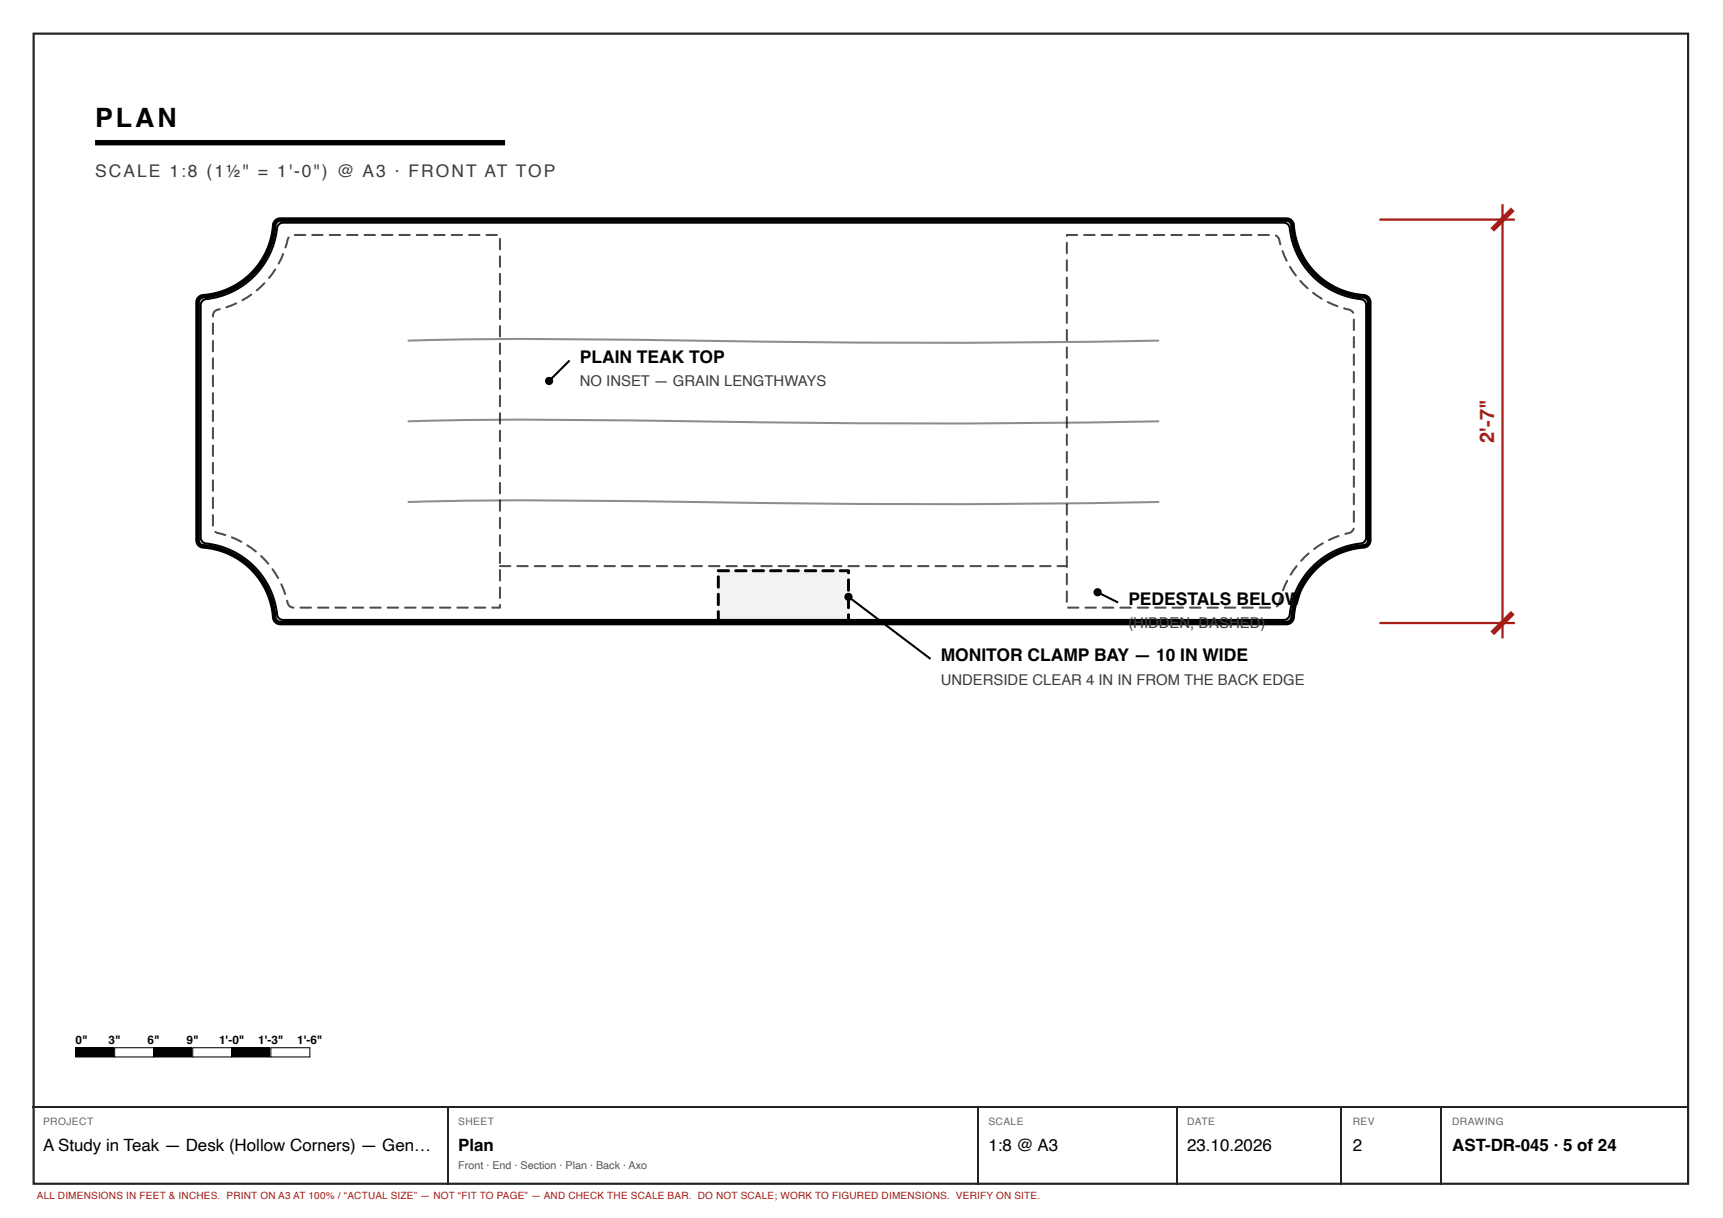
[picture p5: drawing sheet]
<svg xmlns="http://www.w3.org/2000/svg" width="420mm" height="297mm" viewBox="0 0 420 297" stroke-linecap="round" stroke-linejoin="round" font-family="sans-serif">
<path d="M8.2 8.2h403.5v280.5h-403.5z" fill="none" stroke="#222" stroke-width=".53"/>
<path d="M23.2 34.8h100" fill="none" stroke="#000" stroke-width="1.3" stroke-linecap="butt"/>
<path d="M48.6 72.7a2.69 2.69 0 0 1 2.2-.6 19 19 0 0 0 16.2-17.7l.7-.7 .7-.1h245.3l.9 .2a2.02 2.02 0 0 1 .7 2 19 19 0 0 0 17.8 16.6l.5 .5 .3 .8v58l-.3 .9a2.02 2.02 0 0 1-1.9 .7 19 19 0 0 0-16.6 17.8l-.6 .6-.8 .2h-245.3l-.9-.3a2.02 2.02 0 0 1-.7-1.9 19 19 0 0 0-17.8-16.6l-.5-.5-.3-.9v-58z" fill="none" stroke="#000" stroke-width="1.1"/>
<path d="M68.1 54.7l1-.4h244l.8 .3a2.55 2.55 0 0 1 .8 2.3 19.8 19.8 0 0 0 17.7 16.2l.5 .5 .3 .8v56.6l-.3 .9a2.55 2.55 0 0 1-2.3 .8 19.8 19.8 0 0 0-16.2 17.7l-.5 .5-.8 .3h-244l-.9-.3a2.55 2.55 0 0 1-.8-2.3 19.8 19.8 0 0 0-17.6-16.2l-.6-.5-.3-.9v-56.6l.3-.8a2.55 2.55 0 0 1 2.3-.8 19.8 19.8 0 0 0 16.2-17.7zM99.6 83.1a1777.9 1777.9 0 0 1 82.6 .2l7.4 .1a2874.2 2874.2 0 0 0 92.9-.3M138.9 87.9l-5 5M99.6 102.7a1777.9 1777.9 0 0 1 82.6 .2l7.4 .1a2874.2 2874.2 0 0 0 92.9-.3M99.6 122.4a1777.9 1777.9 0 0 1 82.6 .2l7.4 .1a2874.2 2874.2 0 0 0 92.9-.3M206.9 145.5l20 15.2M267.7 144.4l5 2.5" fill="none" stroke="#000" stroke-width=".5"/>
<g fill="#000">
<path d="M18.4 255.5h9.6v2.2h-9.6z"/>
<path d="M264.3 57.1h2.6a.25 .25 0 0 1 .3 .2 .25 .25 0 0 1-.3 .3h-2.5l-.2-.2zM268.5 57.1h2.7a.25 .25 0 0 1 .2 .2 .25 .25 0 0 1-.2 .3h-2.5l-.3-.2zM272.8 57.1h2.6a.25 .25 0 0 1 .3 .2 .25 .25 0 0 1-.3 .3h-2.5l-.2-.2zM277 57.1h2.7a.25 .25 0 0 1 .2 .2 .25 .25 0 0 1-.2 .3h-2.5l-.3-.2zM281.3 57.1h2.6a.25 .25 0 0 1 .3 .2 .25 .25 0 0 1-.3 .3h-2.5l-.2-.2zM285.5 57.1h2.7a.25 .25 0 0 1 .2 .2 .25 .25 0 0 1-.2 .3h-2.5l-.3-.2zM289.8 57.1h2.6a.25 .25 0 0 1 .3 .2 .25 .25 0 0 1-.3 .3h-2.5l-.2-.2zM294 57.1h2.7a.25 .25 0 0 1 .2 .2 .25 .25 0 0 1-.2 .3h-2.5l-.3-.2zM298.3 57.1h2.6a.25 .25 0 0 1 .3 .2 .25 .25 0 0 1-.3 .3h-2.5l-.2-.2zM302.5 57.1h2.7a.25 .25 0 0 1 .2 .2 .25 .25 0 0 1-.2 .3h-2.5l-.3-.2zM306.8 57.1h2.6a.25 .25 0 0 1 .3 .2 .25 .25 0 0 1-.3 .3h-2.5l-.2-.2zM311 57.3a1.45 1.45 0 0 1 1.3 1.7l.2 .5a.25 .25 0 0 1-.2 .3 .25 .25 0 0 1-.3-.2 2.74 2.74 0 0 0-1.1-2.2zM312.6 61.1l.4 .1 1 2.2a.25 .25 0 0 1-.1 .4 .25 .25 0 0 1-.4-.1 5.2 5.2 0 0 1-.9-2.6zM314.4 64.9l.4 .1 1.4 2a.25 .25 0 0 1 0 .4 .25 .25 0 0 1-.4-.1 5.3 5.3 0 0 1-1.4-2.4zM317 68.3h.3l1.8 1.8a.25 .25 0 0 1 0 .4 .25 .25 0 0 1-.4 0 5.3 5.3 0 0 1-1.8-2.1zM320 71.3l.4-.1 2 1.4a.25 .25 0 0 1 .1 .3 .25 .25 0 0 1-.3 .1 5.3 5.3 0 0 1-2.2-1.7zM323.7 73.5l.3-.1 2.2 1a.25 .25 0 0 1 .2 .3 .25 .25 0 0 1-.4 .2 5.2 5.2 0 0 1-2.4-1.3zM327.6 75h.3a3.2 3.2 0 0 1 2.3 1.2l-.3 .3a2.63 2.63 0 0 0-2.2-1.1zM330 77.8l.3-.1 .1 .3v2.5a.25 .25 0 0 1-.2 .2 .25 .25 0 0 1-.3-.2zM330 82h.3l.1 .2v2.5a.25 .25 0 0 1-.2 .3 .25 .25 0 0 1-.3-.3zM330 86.3l.3-.1 .1 .3v2.5a.25 .25 0 0 1-.2 .2 .25 .25 0 0 1-.3-.2zM330 90.5h.3l.1 .2v2.5a.25 .25 0 0 1-.2 .3 .25 .25 0 0 1-.3-.3zM330 94.8l.3-.1 .1 .3v2.5a.25 .25 0 0 1-.2 .2 .25 .25 0 0 1-.3-.2zM330 99h.3l.1 .2v2.5a.25 .25 0 0 1-.2 .3 .25 .25 0 0 1-.3-.3zM330 103.3l.3-.1 .1 .3v2.5a.25 .25 0 0 1-.2 .2 .25 .25 0 0 1-.3-.2zM330 107.5h.3l.1 .2v2.5a.25 .25 0 0 1-.2 .3 .25 .25 0 0 1-.3-.3zM330 111.8l.3-.1 .1 .3v2.5a.25 .25 0 0 1-.2 .2 .25 .25 0 0 1-.3-.2zM330 116h.3l.1 .2v2.5a.25 .25 0 0 1-.2 .3 .25 .25 0 0 1-.3-.3zM330 120.3l.3-.1 .1 .3v2.5a.25 .25 0 0 1-.2 .2 .25 .25 0 0 1-.3-.2zM330 124.5h.3l.1 .2v2.5a.25 .25 0 0 1-.2 .3 .25 .25 0 0 1-.3-.3zM328 130a2.34 2.34 0 0 0 2.1-1.3l.2 .1a1.58 1.58 0 0 1-1.8 1.6h-.5zM323.9 131.5l.1-.1a5.2 5.2 0 0 1 2.6-.9l-.1 .4-2.3 1h-.2zM320.3 133.7a5.3 5.3 0 0 1 2.4-1.4v.4l-2.1 1.4a.25 .25 0 0 1-.3-.1 .25 .25 0 0 1 0-.3zM317.9 135.8l1.1-1a.25 .25 0 0 1 .3 0 .25 .25 0 0 1 0 .4l-1.8 1.7a.25 .25 0 0 1-.3 0 .25 .25 0 0 1 0-.3zM316 137.9a.25 .25 0 0 1 .4 0 .25 .25 0 0 1 0 .3l-1.4 2.1a.25 .25 0 0 1-.4 0 .25 .25 0 0 1 0-.3zM313.8 141.5l.2-.1 .2 .3-1.1 2.3a.25 .25 0 0 1-.3 .2 .25 .25 0 0 1-.1-.4zM312.1 145.4h.4l.1 .3a3.8 3.8 0 0 1-1.1 2.4l-.3-.3a4.4 4.4 0 0 0 .9-2.4zM307.1 148l2.6-.1a.25 .25 0 0 1 .3 .3 .25 .25 0 0 1-.3 .2h-2.5l-.2-.1zM302.8 148l2.7-.1a.25 .25 0 0 1 .2 .3 .25 .25 0 0 1-.2 .2h-2.5l-.2-.1zM298.6 148l2.6-.1a.25 .25 0 0 1 .3 .3 .25 .25 0 0 1-.3 .2h-2.5l-.2-.1zM294.3 148l2.7-.1a.25 .25 0 0 1 .2 .3 .25 .25 0 0 1-.2 .2h-2.5l-.2-.1zM290.1 148l2.6-.1a.25 .25 0 0 1 .3 .3 .25 .25 0 0 1-.3 .2h-2.5l-.2-.1zM285.8 148l2.7-.1a.25 .25 0 0 1 .2 .3 .25 .25 0 0 1-.2 .2h-2.5l-.2-.1zM281.6 148l2.6-.1a.25 .25 0 0 1 .3 .3 .25 .25 0 0 1-.3 .2h-2.5l-.2-.1zM277.3 148l2.7-.1a.25 .25 0 0 1 .2 .3 .25 .25 0 0 1-.2 .2h-2.5l-.2-.1zM273.1 148l2.6-.1a.25 .25 0 0 1 .3 .3 .25 .25 0 0 1-.3 .2h-2.5l-.2-.1zM268.8 148l2.7-.1a.25 .25 0 0 1 .2 .3 .25 .25 0 0 1-.2 .2h-2.5l-.2-.1zM264.6 148l2.6-.1a.25 .25 0 0 1 .3 .3 .25 .25 0 0 1-.3 .2h-2.5l-.2-.1zM260.3 148l2.7-.1a.25 .25 0 0 1 .2 .3 .25 .25 0 0 1-.2 .2h-2.5l-.2-.1zM260 144.1l.3-.1 .1 .2v2.5a.25 .25 0 0 1-.2 .3 .25 .25 0 0 1-.3-.3zM260 139.8h.3l.1 .2v2.5a.25 .25 0 0 1-.2 .2 .25 .25 0 0 1-.3-.2zM260 135.6l.3-.1 .1 .2v2.5a.25 .25 0 0 1-.2 .3 .25 .25 0 0 1-.3-.3zM260 131.3h.3l.1 .2v2.5a.25 .25 0 0 1-.2 .2 .25 .25 0 0 1-.3-.2zM260 127.1l.3-.1 .1 .2v2.5a.25 .25 0 0 1-.2 .3 .25 .25 0 0 1-.3-.3zM260 122.8h.3l.1 .2v2.5a.25 .25 0 0 1-.2 .2 .25 .25 0 0 1-.3-.2zM260 118.6l.3-.1 .1 .2v2.5a.25 .25 0 0 1-.2 .3 .25 .25 0 0 1-.3-.3zM260 114.3h.3l.1 .2v2.5a.25 .25 0 0 1-.2 .2 .25 .25 0 0 1-.3-.2zM260 110.1l.3-.1 .1 .2v2.5a.25 .25 0 0 1-.2 .3 .25 .25 0 0 1-.3-.3zM260 105.8h.3l.1 .2v2.5a.25 .25 0 0 1-.2 .2 .25 .25 0 0 1-.3-.2zM260 101.6l.3-.1 .1 .2v2.5a.25 .25 0 0 1-.2 .3 .25 .25 0 0 1-.3-.3zM260 97.3h.3l.1 .2v2.5a.25 .25 0 0 1-.2 .2 .25 .25 0 0 1-.3-.2zM260 93.1l.3-.1 .1 .2v2.5a.25 .25 0 0 1-.2 .3 .25 .25 0 0 1-.3-.3zM260 88.8h.3l.1 .2v2.5a.25 .25 0 0 1-.2 .2 .25 .25 0 0 1-.3-.2zM260 84.6l.3-.1 .1 .2v2.5a.25 .25 0 0 1-.2 .3 .25 .25 0 0 1-.3-.3zM260 80.3h.3l.1 .2v2.5a.25 .25 0 0 1-.2 .2 .25 .25 0 0 1-.3-.2zM260 76.1l.3-.1 .1 .2v2.5a.25 .25 0 0 1-.2 .3 .25 .25 0 0 1-.3-.3zM260 71.8h.3l.1 .2v2.5a.25 .25 0 0 1-.2 .2 .25 .25 0 0 1-.3-.2zM260 67.6l.3-.1 .1 .2v2.5a.25 .25 0 0 1-.2 .3 .25 .25 0 0 1-.3-.3zM260 63.3h.3l.1 .2v2.5a.25 .25 0 0 1-.2 .2 .25 .25 0 0 1-.3-.2zM260 59.1l.3-.1 .1 .2v2.5a.25 .25 0 0 1-.2 .3 .25 .25 0 0 1-.3-.3zM260 57.1h2.7a.25 .25 0 0 1 .2 .2 .25 .25 0 0 1-.2 .3h-2.5v-.3h.2v.2a.25 .25 0 0 1-.2 .2 .25 .25 0 0 1-.3-.2z"/>
<path d="M55.1 74.7l2.4-.9a.25 .25 0 0 1 .3 .1 .25 .25 0 0 1-.1 .3 5.3 5.3 0 0 1-2.6 .9zM58.9 73l2.2-1.3a.25 .25 0 0 1 .4 0 .25 .25 0 0 1-.1 .4 5.3 5.3 0 0 1-2.4 1.3zM62.5 70.6l1.8-1.7a.25 .25 0 0 1 .3 0 .25 .25 0 0 1 .1 .3 5.3 5.3 0 0 1-2.2 1.8zM67 65.5l.3 .1a5.2 5.2 0 0 1-1.6 2.4h-.2l-.1-.3zM68.9 61.8h.3a5.2 5.2 0 0 1-1.1 2.6l-.2 .1-.2-.3zM70.2 57.8a.25 .25 0 0 1 .3-.1 .25 .25 0 0 1 .1 .4l-.7 2.3a.25 .25 0 0 1-.3 .1 .25 .25 0 0 1-.2-.3zM71.7 57.1h2.7a.25 .25 0 0 1 .3 .2 .25 .25 0 0 1-.3 .3h-2.5l-.2-.2zM76 57.1h2.7a.25 .25 0 0 1 .2 .2 .25 .25 0 0 1-.2 .3h-2.5l-.3-.2zM80.2 57.1h2.7a.25 .25 0 0 1 .3 .2 .25 .25 0 0 1-.3 .3h-2.5l-.2-.2zM84.5 57.1h2.7a.25 .25 0 0 1 .2 .2 .25 .25 0 0 1-.2 .3h-2.5l-.3-.2zM88.7 57.1h2.7a.25 .25 0 0 1 .3 .2 .25 .25 0 0 1-.3 .3h-2.5l-.2-.2zM93 57.1h2.7a.25 .25 0 0 1 .2 .2 .25 .25 0 0 1-.2 .3h-2.5l-.3-.2zM97.2 57.1h2.7a.25 .25 0 0 1 .3 .2 .25 .25 0 0 1-.3 .3h-2.5l-.2-.2zM101.5 57.1h2.7a.25 .25 0 0 1 .2 .2 .25 .25 0 0 1-.2 .3h-2.5l-.3-.2zM105.7 57.1h2.7a.25 .25 0 0 1 .3 .2 .25 .25 0 0 1-.3 .3h-2.5l-.2-.2zM110 57.1h2.7a.25 .25 0 0 1 .2 .2 .25 .25 0 0 1-.2 .3h-2.5l-.3-.2zM114.2 57.1h2.7a.25 .25 0 0 1 .3 .2 .25 .25 0 0 1-.3 .3h-2.5l-.2-.2zM118.5 57.1h2.7a.25 .25 0 0 1 .2 .2 .25 .25 0 0 1-.2 .3h-2.5l-.3-.2zM121.8 58.1h.2l.2 .2v2.5a.25 .25 0 0 1-.3 .2 .25 .25 0 0 1-.2-.2zM121.8 62.4l.2-.1 .2 .2v2.5a.25 .25 0 0 1-.3 .3 .25 .25 0 0 1-.2-.3zM121.8 66.6h.2l.2 .2v2.5a.25 .25 0 0 1-.3 .2 .25 .25 0 0 1-.2-.2zM121.8 70.9l.2-.1 .2 .2v2.5a.25 .25 0 0 1-.3 .3 .25 .25 0 0 1-.2-.3zM121.8 75.1h.2l.2 .2v2.5a.25 .25 0 0 1-.3 .2 .25 .25 0 0 1-.2-.2zM121.8 79.4l.2-.1 .2 .2v2.5a.25 .25 0 0 1-.3 .3 .25 .25 0 0 1-.2-.3zM121.8 83.6h.2l.2 .2v2.5a.25 .25 0 0 1-.3 .2 .25 .25 0 0 1-.2-.2zM121.8 87.9l.2-.1 .2 .2v2.5a.25 .25 0 0 1-.3 .3 .25 .25 0 0 1-.2-.3zM121.8 92.1h.2l.2 .2v2.5a.25 .25 0 0 1-.3 .2 .25 .25 0 0 1-.2-.2zM121.8 96.4l.2-.1 .2 .2v2.5a.25 .25 0 0 1-.3 .3 .25 .25 0 0 1-.2-.3zM121.8 100.6h.2l.2 .2v2.5a.25 .25 0 0 1-.3 .2 .25 .25 0 0 1-.2-.2zM121.8 104.9l.2-.1 .2 .2v2.5a.25 .25 0 0 1-.3 .3 .25 .25 0 0 1-.2-.3zM121.8 109.1h.2l.2 .2v2.5a.25 .25 0 0 1-.3 .2 .25 .25 0 0 1-.2-.2zM121.8 113.4l.2-.1 .2 .2v2.5a.25 .25 0 0 1-.3 .3 .25 .25 0 0 1-.2-.3zM121.8 117.6h.2l.2 .2v2.5a.25 .25 0 0 1-.3 .2 .25 .25 0 0 1-.2-.2zM121.8 121.9l.2-.1 .2 .2v2.5a.25 .25 0 0 1-.3 .3 .25 .25 0 0 1-.2-.3zM121.8 126.1h.2l.2 .2v2.5a.25 .25 0 0 1-.3 .2 .25 .25 0 0 1-.2-.2zM121.8 130.4l.2-.1 .2 .2v2.5a.25 .25 0 0 1-.3 .3 .25 .25 0 0 1-.2-.3zM121.8 134.6h.2l.2 .2v2.5a.25 .25 0 0 1-.3 .2 .25 .25 0 0 1-.2-.2zM121.8 138.9l.2-.1 .2 .2v2.5a.25 .25 0 0 1-.3 .3 .25 .25 0 0 1-.2-.3zM121.8 143.1h.2l.2 .2v2.5a.25 .25 0 0 1-.3 .2 .25 .25 0 0 1-.2-.2zM119.9 148l2-.1v.3h-.2v-.7a.25 .25 0 0 1 .2-.2 .25 .25 0 0 1 .3 .2l-.2 .9h-2zM115.6 148l2.7-.1a.25 .25 0 0 1 .3 .3 .25 .25 0 0 1-.3 .2h-2.5l-.2-.1zM111.4 148l2.7-.1a.25 .25 0 0 1 .2 .3 .25 .25 0 0 1-.2 .2h-2.5l-.3-.1zM107.1 148l2.7-.1a.25 .25 0 0 1 .3 .3 .25 .25 0 0 1-.3 .2h-2.5l-.2-.1zM102.9 148l2.7-.1a.25 .25 0 0 1 .2 .3 .25 .25 0 0 1-.2 .2h-2.5l-.3-.1zM98.6 148l2.7-.1a.25 .25 0 0 1 .3 .3 .25 .25 0 0 1-.3 .2h-2.5l-.2-.1zM94.4 148l2.7-.1a.25 .25 0 0 1 .2 .3 .25 .25 0 0 1-.2 .2h-2.5l-.3-.1zM90.1 148l2.7-.1a.25 .25 0 0 1 .3 .3 .25 .25 0 0 1-.3 .2h-2.5l-.2-.1zM85.9 148l2.7-.1a.25 .25 0 0 1 .2 .3 .25 .25 0 0 1-.2 .2h-2.5l-.3-.1zM81.6 148l2.7-.1a.25 .25 0 0 1 .3 .3 .25 .25 0 0 1-.3 .2h-2.5l-.2-.1zM77.4 148l2.7-.1a.25 .25 0 0 1 .2 .3 .25 .25 0 0 1-.2 .2h-2.5l-.3-.1zM73.1 148l2.7-.1a.25 .25 0 0 1 .3 .3 .25 .25 0 0 1-.3 .2h-2.5l-.2-.1zM69.9 146.3a.45 .45 0 0 1 .4 .2 .45 .45 0 0 1 .1 .4 1.76 1.76 0 0 0 1.4 1.2v.2a1.62 1.62 0 0 1-1.9-2zM68.4 142.3l.2-.1a5.2 5.2 0 0 1 1.2 2.6l-.3 .3-.2-.2-.9-2.3zM66.3 138.6h.1a5.2 5.2 0 0 1 1.7 2.3l-.3 .3-.2-.1-1.3-2.1zM63.5 135.4h.1a5.2 5.2 0 0 1 2 2l-.1 .3-.3-.1-1.7-1.8zM60.2 132.8a5.2 5.2 0 0 1 2.4 1.5l-.1 .4h-.3l-2-1.5zM56.4 130.9a5.2 5.2 0 0 1 2.6 1v.4h-.3l-2.2-1zM52.3 129.6l.3-.1 2.4 .7a.25 .25 0 0 1 .1 .3 .25 .25 0 0 1-.3 .2l-.7-.2a2.07 2.07 0 0 1-1.8-.8zM51.8 125.5l.2-.1 .2 .3v2.5a.25 .25 0 0 1-.3 .2 .25 .25 0 0 1-.2-.2zM51.8 121.2h.2l.2 .2v2.5a.25 .25 0 0 1-.3 .3 .25 .25 0 0 1-.2-.3zM51.8 117l.2-.1 .2 .3v2.5a.25 .25 0 0 1-.3 .2 .25 .25 0 0 1-.2-.2zM51.8 112.7h.2l.2 .2v2.5a.25 .25 0 0 1-.3 .3 .25 .25 0 0 1-.2-.3zM51.8 108.5l.2-.1 .2 .3v2.5a.25 .25 0 0 1-.3 .2 .25 .25 0 0 1-.2-.2zM51.8 104.2h.2l.2 .2v2.5a.25 .25 0 0 1-.3 .3 .25 .25 0 0 1-.2-.3zM51.8 100l.2-.1 .2 .3v2.5a.25 .25 0 0 1-.3 .2 .25 .25 0 0 1-.2-.2zM51.8 95.7h.2l.2 .2v2.5a.25 .25 0 0 1-.3 .3 .25 .25 0 0 1-.2-.3zM51.8 91.5l.2-.1 .2 .3v2.5a.25 .25 0 0 1-.3 .2 .25 .25 0 0 1-.2-.2zM51.8 87.2h.2l.2 .2v2.5a.25 .25 0 0 1-.3 .3 .25 .25 0 0 1-.2-.3zM51.8 83l.2-.1 .2 .3v2.5a.25 .25 0 0 1-.3 .2 .25 .25 0 0 1-.2-.2zM51.8 78.7h.2l.2 .2v2.5a.25 .25 0 0 1-.3 .3 .25 .25 0 0 1-.2-.3zM52.3 75.7l.5-.4a.63 .63 0 0 1 1 .1l-.2 .2a1.53 1.53 0 0 0-1.5 1.7l-.3 .1a1.27 1.27 0 0 1 .5-1.7z"/>
<path d="M121.8 137.9l2.6-.1a.25 .25 0 0 1 .3 .2 .25 .25 0 0 1-.3 .3h-2.5l-.2-.2zM126 137.9l2.7-.1a.25 .25 0 0 1 .2 .2 .25 .25 0 0 1-.2 .3h-2.5l-.2-.2zM130.3 137.9l2.6-.1a.25 .25 0 0 1 .3 .2 .25 .25 0 0 1-.3 .3h-2.5l-.2-.2zM134.5 137.9l2.7-.1a.25 .25 0 0 1 .2 .2 .25 .25 0 0 1-.2 .3h-2.5l-.2-.2zM138.8 137.9l2.6-.1a.25 .25 0 0 1 .3 .2 .25 .25 0 0 1-.3 .3h-2.5l-.2-.2zM143 137.9l2.7-.1a.25 .25 0 0 1 .2 .2 .25 .25 0 0 1-.2 .3h-2.5l-.2-.2zM147.3 137.9l2.6-.1a.25 .25 0 0 1 .3 .2 .25 .25 0 0 1-.3 .3h-2.5l-.2-.2zM151.5 137.9l2.7-.1a.25 .25 0 0 1 .2 .2 .25 .25 0 0 1-.2 .3h-2.5l-.2-.2zM155.8 137.9l2.6-.1a.25 .25 0 0 1 .3 .2 .25 .25 0 0 1-.3 .3h-2.5l-.2-.2zM160 137.9l2.7-.1a.25 .25 0 0 1 .2 .2 .25 .25 0 0 1-.2 .3h-2.5l-.2-.2zM164.3 137.9l2.6-.1a.25 .25 0 0 1 .3 .2 .25 .25 0 0 1-.3 .3h-2.5l-.2-.2zM168.5 137.9l2.7-.1a.25 .25 0 0 1 .2 .2 .25 .25 0 0 1-.2 .3h-2.5l-.2-.2zM172.8 137.9l2.6-.1a.25 .25 0 0 1 .3 .2 .25 .25 0 0 1-.3 .3h-2.5l-.2-.2zM177 137.9l2.7-.1a.25 .25 0 0 1 .2 .2 .25 .25 0 0 1-.2 .3h-2.5l-.2-.2zM181.3 137.9l2.6-.1a.25 .25 0 0 1 .3 .2 .25 .25 0 0 1-.3 .3h-2.5l-.2-.2zM185.5 137.9l2.7-.1a.25 .25 0 0 1 .2 .2 .25 .25 0 0 1-.2 .3h-2.5l-.3-.2zM189.8 137.9l2.6-.1a.25 .25 0 0 1 .3 .2 .25 .25 0 0 1-.3 .3h-2.5l-.2-.2zM194 137.9l2.7-.1a.25 .25 0 0 1 .2 .2 .25 .25 0 0 1-.2 .3h-2.5l-.3-.2zM198.3 137.9l2.6-.1a.25 .25 0 0 1 .3 .2 .25 .25 0 0 1-.3 .3h-2.5l-.2-.2zM202.5 137.9l2.7-.1a.25 .25 0 0 1 .2 .2 .25 .25 0 0 1-.2 .3h-2.5l-.3-.2zM206.8 137.9l2.6-.1a.25 .25 0 0 1 .3 .2 .25 .25 0 0 1-.3 .3h-2.5l-.2-.2zM211 137.9l2.7-.1a.25 .25 0 0 1 .2 .2 .25 .25 0 0 1-.2 .3h-2.5l-.3-.2zM215.3 137.9l2.6-.1a.25 .25 0 0 1 .3 .2 .25 .25 0 0 1-.3 .3h-2.5l-.2-.2zM219.5 137.9l2.7-.1a.25 .25 0 0 1 .2 .2 .25 .25 0 0 1-.2 .3h-2.5l-.3-.2zM223.8 137.9l2.6-.1a.25 .25 0 0 1 .3 .2 .25 .25 0 0 1-.3 .3h-2.5l-.2-.2zM228 137.9l2.7-.1a.25 .25 0 0 1 .2 .2 .25 .25 0 0 1-.2 .3h-2.5l-.3-.2zM232.3 137.9l2.6-.1a.25 .25 0 0 1 .3 .2 .25 .25 0 0 1-.3 .3h-2.5l-.2-.2zM236.5 137.9l2.7-.1a.25 .25 0 0 1 .2 .2 .25 .25 0 0 1-.2 .3h-2.5l-.3-.2zM240.8 137.9l2.6-.1a.25 .25 0 0 1 .3 .2 .25 .25 0 0 1-.3 .3h-2.5l-.2-.2zM245 137.9l2.7-.1a.25 .25 0 0 1 .2 .2 .25 .25 0 0 1-.2 .3h-2.5l-.3-.2zM249.3 137.9l2.6-.1a.25 .25 0 0 1 .3 .2 .25 .25 0 0 1-.3 .3h-2.5l-.2-.2zM253.5 137.9l2.7-.1a.25 .25 0 0 1 .2 .2 .25 .25 0 0 1-.2 .3h-2.5l-.3-.2zM257.8 137.9l2.4-.1a.25 .25 0 0 1 .2 .2 .25 .25 0 0 1-.2 .3h-2.3l-.2-.2z"/>
<path d="M179.2 138.9l2.7-.1a.36 .36 0 0 1 .4 .4 .36 .36 0 0 1-.4 .3h-2.5l-.3-.3zM183.4 138.9l2.8-.1a.36 .36 0 0 1 .3 .4 .36 .36 0 0 1-.3 .3h-2.6l-.3-.3zM187.7 138.9l2.7-.1a.36 .36 0 0 1 .4 .4 .36 .36 0 0 1-.4 .3h-2.5l-.3-.3zM191.9 138.9l2.8-.1a.36 .36 0 0 1 .3 .4 .36 .36 0 0 1-.3 .3h-2.6l-.3-.3zM196.2 138.9l2.7-.1a.36 .36 0 0 1 .4 .4 .36 .36 0 0 1-.4 .3h-2.5l-.3-.3zM200.4 138.9l2.8-.1a.36 .36 0 0 1 .3 .4 .36 .36 0 0 1-.3 .3h-2.6l-.3-.3zM204.7 138.9l2.3-.1 .3 .2v.7a.36 .36 0 0 1-.4 .3 .36 .36 0 0 1-.3-.3v-.5h.3v.3h-2l-.3-.3zM206.7 141.2l.3-.1 .3 .3v2.5a.36 .36 0 0 1-.4 .4 .36 .36 0 0 1-.3-.4zM206.7 145.4l.3-.1 .3 .3v2.6a.36 .36 0 0 1-.4 .3 .36 .36 0 0 1-.3-.3zM206.7 149.7l.3-.1 .3 .3v2l-.2 .4h-.7a.36 .36 0 0 1-.3-.4 .36 .36 0 0 1 .3-.3h.5v.3h-.3zM201.9 151.7l2.8-.1a.36 .36 0 0 1 .3 .3 .36 .36 0 0 1-.3 .4h-2.6l-.3-.3zM197.7 151.7l2.7-.1a.36 .36 0 0 1 .4 .3 .36 .36 0 0 1-.4 .4h-2.5l-.3-.3zM193.4 151.7l2.8-.1a.36 .36 0 0 1 .3 .3 .36 .36 0 0 1-.3 .4h-2.6l-.3-.3zM189.2 151.7l2.7-.1a.36 .36 0 0 1 .4 .3 .36 .36 0 0 1-.4 .4h-2.5l-.3-.3zM184.9 151.7l2.8-.1a.36 .36 0 0 1 .3 .3 .36 .36 0 0 1-.3 .4h-2.6l-.3-.3zM180.7 151.7l2.7-.1a.36 .36 0 0 1 .4 .3 .36 .36 0 0 1-.4 .4h-2.5l-.3-.3zM176.4 151.7l2.8-.1a.36 .36 0 0 1 .3 .3 .36 .36 0 0 1-.3 .4h-2.6l-.3-.3zM174.9 148.9l.4-.1 .2 .3v2.6a.36 .36 0 0 1-.3 .3 .36 .36 0 0 1-.4-.3zM174.9 144.7l.4-.1 .2 .3v2.5a.36 .36 0 0 1-.3 .4 .36 .36 0 0 1-.4-.4zM174.9 140.4l.4-.1 .2 .3v2.6a.36 .36 0 0 1-.3 .3 .36 .36 0 0 1-.4-.3zM174.9 138.9l2.8-.1a.36 .36 0 0 1 .3 .4 .36 .36 0 0 1-.3 .3h-2.6l-.3-.3z"/>
<circle cx="133.9" cy="92.9" r="1"/>
<circle cx="206.9" cy="145.5" r="1"/>
<circle cx="267.7" cy="144.4" r="1"/>
</g>
<path d="M336.4 53.6h33M366.4 49.8v105.9M336.4 151.9h33" fill="none" stroke="#a51d17" stroke-width=".55"/>
<path d="M368.9 51.1l-5 5M368.9 149.4l-5 5" fill="none" stroke="#a51d17" stroke-width="1.3" stroke-linecap="butt"/>
<path d="M18.4 255.5h9.6v2.2h-9.6z" fill="none" stroke="#000" stroke-width=".25"/>
<path d="M28 255.5h9.5v2.2h-9.5z" fill="#fff"/>
<path d="M28 255.5h9.5v2.2h-9.5zM37.5 255.5h9.5v2.2h-9.5z" fill="none" stroke="#000" stroke-width=".25"/>
<path d="M37.5 255.5h9.5v2.2h-9.5z" fill="#000"/>
<path d="M47 255.5h9.5v2.2h-9.5z" fill="#fff"/>
<path d="M47 255.5h9.5v2.2h-9.5zM56.5 255.5h9.5v2.2h-9.5z" fill="none" stroke="#000" stroke-width=".25"/>
<path d="M56.5 255.5h9.5v2.2h-9.5z" fill="#000"/>
<path d="M66.1 255.5h9.5v2.2h-9.5z" fill="#fff"/>
<path d="M66.1 255.5h9.5v2.2h-9.5z" fill="none" stroke="#000" stroke-width=".25"/>
<path d="M7.9 270h404.1M109.1 270.1v18.8M238.5 270.1v18.8M286.9 270.1v18.8M327.2 270.1v18.8M351.5 270.1v18.8" fill="none" stroke="#222" stroke-width=".26"/>
<text font-size="6.5" x="23.2" y="31">PLAN</text>
<text font-size="4.9" fill="#a51d17" x="364.4" y="108" transform="rotate(-90 364.4 108)">2'-7&quot;</text>
<text font-size="4.2" fill="#3d3d3d" x="23.2" y="43">SCALE 1:8 (1½&quot; = 1'-0&quot;) @ A3 · FRONT AT TOP</text>
<g font-size="4.2">
<text x="141.4" y="88.4">PLAIN TEAK TOP</text>
<text x="275.2" y="147.4">PEDESTALS BELOW</text>
<text x="229.4" y="161.2">MONITOR CLAMP BAY — 10 IN WIDE</text>
</g>
<g font-size="4.1">
<text x="10.5" y="280.7">A Study in Teak — Desk (Hollow Corners) — Gen…</text>
<text x="111.8" y="280.7">Plan</text>
<text x="241" y="280.7">1:8 @ A3</text>
<text x="289.5" y="280.7">23.10.2026</text>
<text x="329.9" y="280.7">2</text>
<text x="354.1" y="280.7">AST-DR-045 · 5 of 24</text>
</g>
<g font-size="3.6" fill="#3d3d3d">
<text x="141.4" y="94.1">NO INSET — GRAIN LENGTHWAYS</text>
<text x="275.2" y="153.2">(HIDDEN, DASHED)</text>
<text x="229.4" y="166.9">UNDERSIDE CLEAR 4 IN IN FROM THE BACK EDGE</text>
</g>
<g font-size="2.9">
<text x="18.4" y="254.5">0&quot;</text>
<text x="26.5" y="254.5">3&quot;</text>
<text x="36" y="254.5">6&quot;</text>
<text x="45.5" y="254.5">9&quot;</text>
<text x="53.4" y="254.5">1'-0&quot;</text>
<text x="62.9" y="254.5">1'-3&quot;</text>
<text x="72.5" y="254.5">1'-6&quot;</text>
</g>
<text font-size="2.6" fill="#555" x="111.8" y="285">Front · End · Section · Plan · Back · Axo</text>
<g font-size="2.5" fill="#666">
<text x="10.5" y="274.4">PROJECT</text>
<text x="111.8" y="274.4">SHEET</text>
<text x="241" y="274.4">SCALE</text>
<text x="289.5" y="274.4">DATE</text>
<text x="329.9" y="274.4">REV</text>
<text x="354.1" y="274.4">DRAWING</text>
</g>
<text font-size="2.4" fill="#a51d17" x="9" y="292.4">ALL DIMENSIONS IN FEET &amp; INCHES. PRINT ON A3 AT 100% / “ACTUAL SIZE” — NOT “FIT TO PAGE” — AND CHECK THE SCALE BAR. DO NOT SCALE; WORK TO FIGURED DIMENSIONS. VERIFY ON SITE.</text>
</svg>
